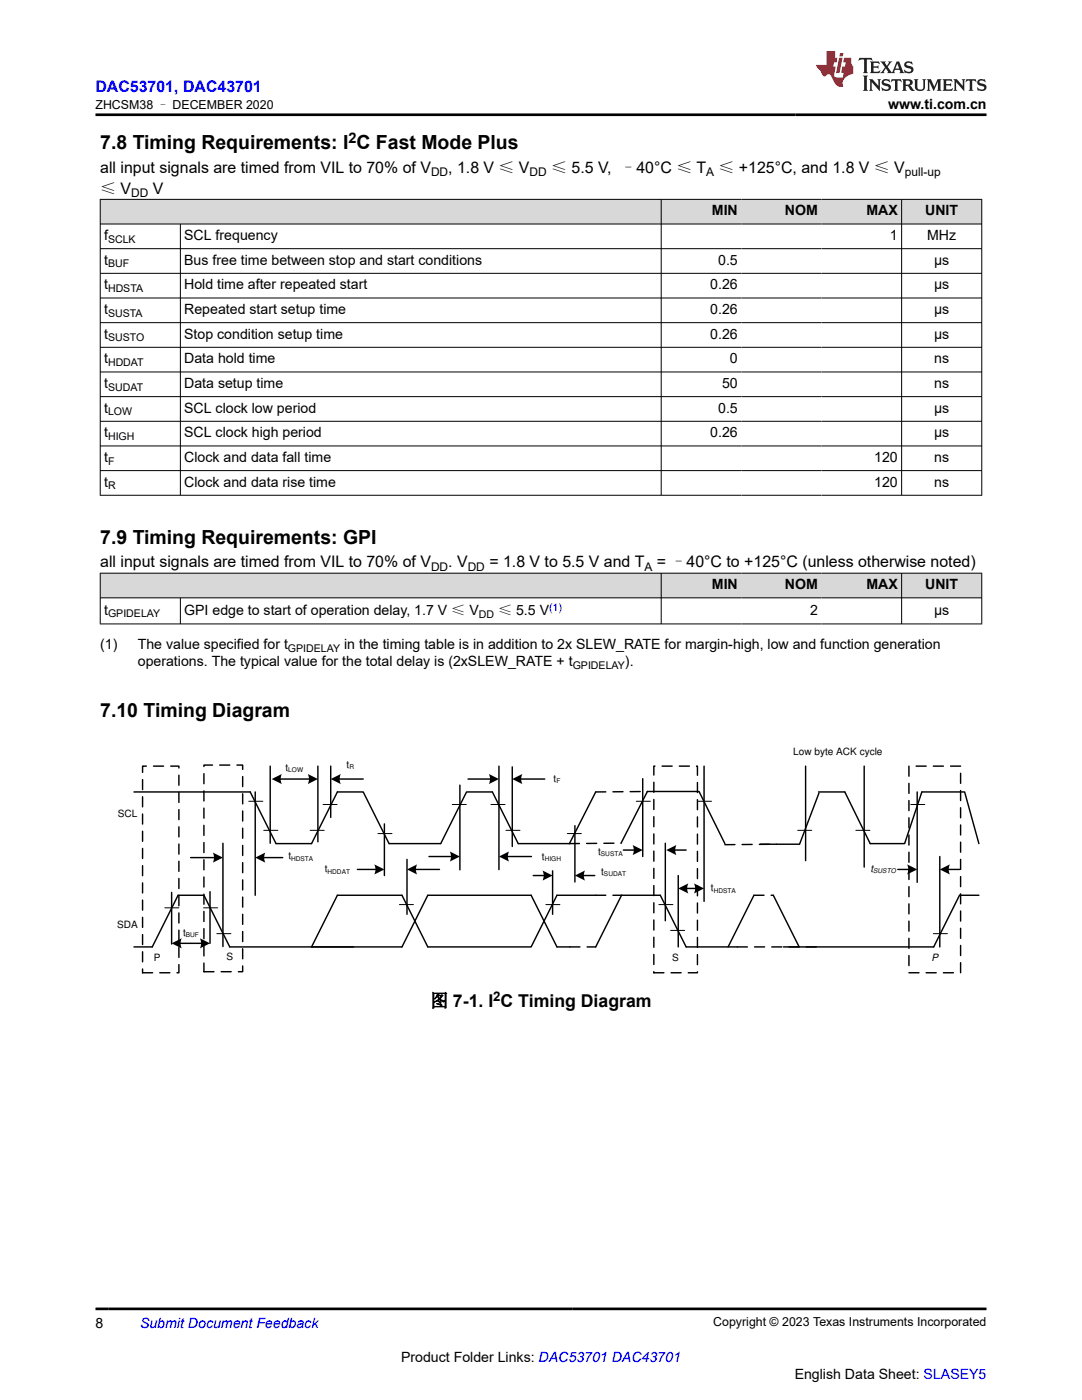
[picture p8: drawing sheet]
<svg xmlns="http://www.w3.org/2000/svg" width="216mm" height="279mm" viewBox="0 0 216 279" stroke-linecap="round" stroke-linejoin="round" font-family="sans-serif">
<g fill="#d8d8d8">
<path d="M20 39.8h175.9v4.9h-175.9z" fill-rule="evenodd"/>
<path d="M20.1 39.8h111.8v4.8h-111.8z" fill-rule="evenodd"/>
<path d="M132 39.8h15.9v4.8h-15.9z" fill-rule="evenodd"/>
<path d="M147.9 39.8h16v4.8h-16z" fill-rule="evenodd"/>
<path d="M163.9 39.8h15.9v4.8h-15.9z" fill-rule="evenodd"/>
<path d="M180 39.8h15.8v4.8h-15.8z" fill-rule="evenodd"/>
</g>
<g fill="none" stroke="#000" stroke-width=".2">
<path d="M19.9 39.8h176.1M20 39.7v59.2M131.9 39.7v59.2M179.9 39.7v59.2M195.9 39.7v59.2M19.9 44.7h176.1M19.9 49.6h176.1M19.9 54.6h176.1M19.9 59.5h176.1M36 44.7v54.2M19.9 64.4h176.1M19.9 69.3h176.1"/>
<path d="M19.9 74.2h176.1M19.9 79.2h176.1M19.9 84.1h176.1M19.9 89h176.1M19.9 93.9h176.1M19.9 98.8h176.1"/>
</g>
<g fill="#d8d8d8">
<path d="M20 114.4h175.9v4.9h-175.9z" fill-rule="evenodd"/>
<path d="M20.1 114.5h111.8v4.8h-111.8z" fill-rule="evenodd"/>
<path d="M132 114.5h15.9v4.8h-15.9z" fill-rule="evenodd"/>
<path d="M147.9 114.5h16v4.8h-16z" fill-rule="evenodd"/>
<path d="M163.9 114.5h15.9v4.8h-15.9z" fill-rule="evenodd"/>
<path d="M180 114.5h15.8v4.8h-15.8z" fill-rule="evenodd"/>
</g>
<g fill="none" stroke="#000" stroke-width=".2">
<path d="M19.9 114.4h176.1M19.9 119.3h176.1M20 114.3v10.3M36 119.3v5.3M131.9 114.3v10.3M179.9 114.3v10.3M195.9 114.3v10.3M19.9 124.5h176.1M49.6 159.9h2.8M127 159.9h2.8M139.2 159.9h2.8M52.6 165.7h2.8"/>
<path d="M61.9 165.7h2.8M64.5 160.6h2.8M75.4 166.4h2.8M90.2 160.6h2.8M98 160.6h2.8M101 165.7h2.8M113.2 166.4h2.8M159.2 165.7h2.8M170.8 165.7h2.8M181.7 160.6h2.8M32.9 181.2h2.8M40.6 181.2h2.8"/>
<path d="M43.3 186.3h2.8M79.7 180.5h2.8M108.9 180.5h2.8M131.5 180.5h2.8M133.8 185.7h2.8M186.2 186.3h2.8"/>
</g>
<g fill="none" stroke="#000" stroke-width=".29">
<path d="M26.7 158.1h23.2l5.2 10.3h7.1l5.1-10.3h5.2l5.1 10.3h10.3l5.2-10.3h5.1l5.2 10.3h10.2l5.3-10.3M50.9 158.1v20.6M53.9 152.9v15.4M55.7 155.5h6.2M63.4 152.9v15.1M66 152.9v10.2M67.5 155.5h5M91.8 156.7v16.9M93.4 155.5h4.6M99.6 152.9v20.7M102.2 153v15.9M103.7 155.5h5"/>
<path d="M128.2 155.4v15.5M140.5 152.9v27M160.7 152.9v18.9M163.3 158.1h5.3l5 10.3h6.9l3.4-10.3h8.6l2.8 10.3M163.4 158.3l-3.9 10.2h-7.8M172.4 152.9v20.1M183 158.1v18M34.2 178.1v10.3M38 171.2h5M41.9 178v10.3M44.5 168.3v20.6M52.5 171.2h3.9"/>
<path d="M71.3 173.5h3.9M76.7 164.4v10.3M81.2 171.5v11M82.7 173.5h5M85.6 170.9h4.6M101.1 170.9h4.9M106.4 174.7h2.3M110.3 173.8v8.7M114.7 164.8v11.2M116.2 174.7h2.5M118.9 178.7h-7.8l-5.1 10.3h-20.6l-5.2-10.3h-12.9l-5.1 10.3M123.9 168.3l5.3-10.3h10.3l5.1 10.4"/>
<path d="M124.4 169.6h2.3M132.8 168.3v15.5M134.5 169.6h2.4M135.3 174.7v14.3M136.9 177.3h2.1M150.4 178.7l-5.1 10.3M154.3 178.7l5.2 10.3M179.1 173.5h2.4M187.5 170.9v18.1M189.1 173.5h2.4M195.3 178.7h-3.8l-5.2 10.3h-30M26.7 189h3.7l5.1-10.3h5.2l5.1 10.3h34.4l5.2-10.3h20.6l5.1 10.3h2.6"/>
<path d="M35.8 188.3h4.6M118.9 189l5.1-10.3h7.8l5.1 10.3h10.2"/>
</g>
<path d="M28.4 152.9h7.3v41.2h-7.3zM40.7 152.7h7.7v41.2h-7.7zM118.9 158.1l10.3-.1M130.5 152.9h8.7v41.2h-8.7zM181.4 152.9h10.3v41.2h-10.3zM113.6 168.4l10.3-.1M118.9 178.7h5.1M144.6 168.6l10.3-.1M150.4 178.7h3.9M113.7 189h5.2M147.1 189h15.9" fill="none" stroke="#000" stroke-width=".29" stroke-dasharray="2 1.4"/>
<g fill="#000">
<path d="M54.2 155.5l2-1a2.25 2.25 0 0 0 0 2z" fill-rule="evenodd"/>
<path d="M61.4 154.5l2 1-2 1a2.25 2.25 0 0 0 0-2z" fill-rule="evenodd"/>
<path d="M66 155.5l2-1a2.27 2.27 0 0 0 0 2z" fill-rule="evenodd"/>
<path d="M97.5 154.5l2.1 1-2.1 1a2.25 2.25 0 0 0 0-2z" fill-rule="evenodd"/>
<path d="M102.2 155.5l2-1a2.25 2.25 0 0 0 0 2z" fill-rule="evenodd"/>
<path d="M42.5 170.1l2 1.1-2 1a2.25 2.25 0 0 0 0-2.1z" fill-rule="evenodd"/>
<path d="M50.9 171.2l2-1.1a2.25 2.25 0 0 0 0 2.1z" fill-rule="evenodd"/>
<path d="M74.7 172.5l2 1-2 1a2.25 2.25 0 0 0 0-2z" fill-rule="evenodd"/>
<path d="M81.2 173.5l2-1a2.25 2.25 0 0 0 0 2z" fill-rule="evenodd"/>
<path d="M89.8 169.9l2 1-2 1a2.25 2.25 0 0 0 0-2z" fill-rule="evenodd"/>
<path d="M99.6 170.9l2-1a2.25 2.25 0 0 0 0 2z" fill-rule="evenodd"/>
<path d="M108.2 173.7l2.1 1-2.1 1a2.25 2.25 0 0 0 0-2z" fill-rule="evenodd"/>
<path d="M114.7 174.7l2-1a2.25 2.25 0 0 0 0 2z" fill-rule="evenodd"/>
<path d="M126.2 168.6l2 1-2 1.1a2.25 2.25 0 0 0 0-2.1z" fill-rule="evenodd"/>
<path d="M133 169.6l2-1a2.25 2.25 0 0 0 0 2.1z" fill-rule="evenodd"/>
<path d="M135.3 177.3l2-1a2.25 2.25 0 0 0 0 2z" fill-rule="evenodd"/>
<path d="M138.5 176.3l2 1-2 1a2.25 2.25 0 0 0 0-2z" fill-rule="evenodd"/>
<path d="M181 172.5l2 1-2 1a2.25 2.25 0 0 0 0-2z" fill-rule="evenodd"/>
<path d="M187.5 173.5l2-1a2.25 2.25 0 0 0 0 2z" fill-rule="evenodd"/>
<path d="M34.2 188.3l2.1-1a2.25 2.25 0 0 0 0 2z" fill-rule="evenodd"/>
<path d="M39.9 187.3l2 1-2 1a2.25 2.25 0 0 0 0-2z" fill-rule="evenodd"/>
</g>
<path d="M171.5 11.6l-.2 .5 .5-.2h.6v.1v2.2l-.2 .4h1l-.2-.4v-2.2v-.1h.5l.5 .2-.1-.5zM173.6 12.3l.2 .4v1.5l-.2 .4h1.9l.1-.6a1.08 1.08 0 0 1-1.3 .2v-.7h.6l.4 .2v-.7l-.4 .2h-.6v-.5l.2-.2a1 1 0 0 1 1 .3l-.1-.5zM175.7 12.3l.9 1.1-1 1.2h.9l-.2-.2 .5-.8 .4 .8-.2 .2h1.6l-.2-.2 .2-.5h.9l.1 .5-.1 .2h.9l-.2-.3-.8-2h-.5l-.9 2.2-.9-1.1 .9-1.1h-.8l.2 .2-.4 .6-.4-.6 .2-.2zM179 12.7l.4 1h-.7zM180.7 12.4a.65 .65 0 0 0-.2 .7 .65 .65 0 0 0 .6 .5l.6 .1 .1 .3a.79 .79 0 0 1-.7 .4 .79 .79 0 0 1-.7-.5l.1 .7 .2-.1a.93 .93 0 0 0 1.1 .1 .93 .93 0 0 0 .4-1 1.46 1.46 0 0 0-1.2-.6l-.1-.3a1.09 1.09 0 0 1 1.2 .2l-.2-.6-.1 .1-.5-.2zM172.2 15.1l.2 .4v2.2l-.2 .4h1l-.2-.4v-2.2l.2-.4zM173.4 15.8l.2 .4v1.5l-.2 .4h.8l-.3-.4 .1-1.3 1.6 1.8v-2l.2-.4h-.7l.1 .2 .1 1.1-1.2-1.3zM176.2 15.9a.65 .65 0 0 0-.2 .8 .65 .65 0 0 0 .6 .4l.6 .2 .1 .2a.79 .79 0 0 1-.7 .4 .79 .79 0 0 1-.7-.5l.1 .7 .2-.1a.93 .93 0 0 0 1.1 .1 .93 .93 0 0 0 .4-.9 1.46 1.46 0 0 0-1.2-.6l-.1-.4a1.09 1.09 0 0 1 1.2 .2l-.1-.6-.2 .1-.5-.1zM177.9 15.8l-.1 .6a.63 .63 0 0 1 .8-.3v1.6l-.3 .4h1l-.2-.4v-1.6a.66 .66 0 0 1 .8 .3l-.1-.6zM180 15.8l.2 .4v1.5l-.2 .4h1l-.2-.2-.1-.7h.5l.1 .2a.79 .79 0 0 0 1.2 .6l-1-.9a.61 .61 0 0 0 .6-.6 .61 .61 0 0 0-.5-.7zM180.8 16.1h.1a.47 .47 0 0 1 .5 .1 .47 .47 0 0 1 .1 .5l-.1 .1-.7 .1zM182.3 15.8l.2 .2a2.27 2.27 0 0 0 .4 2 1.04 1.04 0 0 0 1.7-.7v-1.3l.2-.2h-.8l.2 .4v1.1a.6 .6 0 0 1-.6 .6 .6 .6 0 0 1-.6-.6v-1.1l.3-.4zM184.9 15.8l.2 .4v1.5l-.2 .4h.8l-.3-.4v-1.4l.9 1.9 .9-1.9v1.4l-.3 .4h1l-.2-.4v-1.5l.2-.4h-.8l-.7 1.5-.6-1.5zM188.1 15.8l.2 .4v1.5l-.2 .4h1.9l.1-.6a1.09 1.09 0 0 1-1.3 .2v-.7h.6l.4 .2v-.6l-.4 .2h-.6v-.6l.2-.1a1.01 1.01 0 0 1 1 .3l-.1-.6zM190.2 15.8l.3 .4v1.5l-.3 .4h.8l-.2-.4v-1.3l1.6 1.8v-2l.2-.4h-.7l.2 .2v1.1l-1.2-1.3zM192.8 15.8l-.1 .6a.63 .63 0 0 1 .8-.3v1.6l-.3 .4h1l-.2-.4v-1.6a.66 .66 0 0 1 .8 .3l-.1-.6zM195.2 15.9a.65 .65 0 0 0-.2 .8 .65 .65 0 0 0 .6 .4l.6 .2 .2 .2a.79 .79 0 0 1-.7 .4 .79 .79 0 0 1-.7-.5l.1 .7 .2-.1a.93 .93 0 0 0 1 .1 .93 .93 0 0 0 .5-.9 1.46 1.46 0 0 0-1.3-.6v-.4a1.09 1.09 0 0 1 1.2 .2l-.2-.6-.2 .1-.5-.1z" fill="#231f20"/>
<path d="M164.9 10.2v2.8h-2l.1 .3 .8 1a.95 .95 0 0 0 1 .9 .59 .59 0 0 1 .5-.4 .59 .59 0 0 1 .5 .4l.4 .7a1.59 1.59 0 0 0 2.1 1.4 1.61 1.61 0 0 1 1-2.3l1-.3-.1-1.5a1.59 1.59 0 0 1-.3-1.7h-1.5l-.2 .9h.6l-.2 .9h-.5l-.2 1v.2l.4 .1-.1 .9h-.7a.73 .73 0 0 1-1-.7l.3-1.5h-.5l.1-.9h.5l.2-.9h-.5v-1.3zM167.4 11.5l-.6 3.1h.7l.6-3.1zM167.6 10.6l-.1 .6h.7l.1-.6z" fill="#ed1c24"/>
<path d="M19 22.9h177.8M19 261.2h177.8" fill="none" stroke="#000" stroke-width=".53"/>
<g font-size="3.9">
<text x="20" y="29.8">7.8 Timing Requirements: I C Fast Mode Plus</text>
<text x="20" y="108.5">7.9 Timing Requirements: GPI</text>
<text x="20" y="143.1">7.10 Timing Diagram</text>
</g>
<text font-size="3.5" x="85.9" y="200.9">图 7-1. I C Timing Diagram</text>
<text font-size="3.2" fill="#00f" x="19" y="18.3">DAC53701, DAC43701</text>
<g font-size="3.2">
<text x="20" y="34.5">all input signals are timed from VIL to 70% of V</text>
<text x="89.4" y="34.5">, 1.8 V ≤ V</text>
<text x="110" y="34.5">≤ 5.5 V, –40°C ≤ T</text>
<text x="143.4" y="34.5">≤ +125°C, and 1.8 V ≤ V</text>
<text x="20" y="38.6">≤ V</text>
<text x="30.5" y="38.6">V</text>
<text x="20" y="113.2">all input signals are timed from VIL to 70% of V</text>
<text x="89.4" y="113.2">. V</text>
<text x="97.6" y="113.2">= 1.8 V to 5.5 V and T</text>
<text x="131.1" y="113.2">= –40°C to +125°C (unless otherwise noted)</text>
</g>
<text font-size="2.9" x="69.5" y="28.5">2</text>
<g font-size="2.8">
<text x="177.2" y="21.7">www.ti.com.cn</text>
<text x="20.8" y="47.9">f</text>
<text x="36.8" y="47.9">SCL frequency</text>
<text x="142" y="43">MIN</text>
<text x="156.6" y="43">NOM</text>
<text x="172.9" y="43">MAX</text>
<text x="177.6" y="47.9">1</text>
<text x="184.6" y="43">UNIT</text>
<text x="185" y="47.9">MHz</text>
<text x="20.8" y="52.8">t</text>
<text x="36.8" y="52.8">Bus free time between stop and start conditions</text>
<text x="143.3" y="52.8">0.5</text>
<text x="186.4" y="52.8">µs</text>
<text x="20.8" y="57.7">t</text>
<text x="36.8" y="57.7">Hold time after repeated start</text>
<text x="141.7" y="57.7">0.26</text>
<text x="186.4" y="57.7">µs</text>
<text x="20.8" y="62.7">t</text>
<text x="36.8" y="62.7">Repeated start setup time</text>
<text x="141.7" y="62.7">0.26</text>
<text x="186.4" y="62.7">µs</text>
<text x="20.8" y="67.6">t</text>
<text x="36.8" y="67.6">Stop condition setup time</text>
<text x="141.7" y="67.6">0.26</text>
<text x="186.4" y="67.6">µs</text>
<text x="20.8" y="72.5">t</text>
<text x="20.8" y="77.4">t</text>
<text x="36.8" y="72.5">Data hold time</text>
<text x="36.8" y="77.4">Data setup time</text>
<text x="144.1" y="77.4">50</text>
<text x="145.7" y="72.5">0</text>
<text x="186.4" y="72.5">ns</text>
<text x="186.4" y="77.4">ns</text>
<text x="20.8" y="82.3">t</text>
<text x="36.8" y="82.3">SCL clock low period</text>
<text x="143.3" y="82.3">0.5</text>
<text x="186.4" y="82.3">µs</text>
<text x="20.8" y="87.3">t</text>
<text x="36.8" y="87.3">SCL clock high period</text>
<text x="141.7" y="87.3">0.26</text>
<text x="186.4" y="87.3">µs</text>
<text x="20.8" y="92.2">t</text>
<text x="36.8" y="92.2">Clock and data fall time</text>
<text x="174.4" y="92.2">120</text>
<text x="186.4" y="92.2">ns</text>
<text x="20.8" y="97.1">t</text>
<text x="36.8" y="97.1">Clock and data rise time</text>
<text x="174.4" y="97.1">120</text>
<text x="186.4" y="97.1">ns</text>
<text x="142" y="117.6">MIN</text>
<text x="156.6" y="117.6">NOM</text>
<text x="172.9" y="117.6">MAX</text>
<text x="184.6" y="117.6">UNIT</text>
<text x="20.8" y="122.6">t</text>
<text x="36.8" y="122.8">GPI edge to start of operation delay, 1.7 V ≤ V</text>
<text x="99.4" y="122.8">≤ 5.5 V</text>
<text x="161.6" y="122.6">2</text>
<text x="186.4" y="122.6">µs</text>
<text x="20" y="129.6">(1)</text>
<text x="27.5" y="129.6">The value specified for t</text>
<text x="68.7" y="129.6">in the timing table is in addition to 2x SLEW_RATE for margin-high, low and function generation</text>
<text x="27.5" y="133">operations. The typical value for the total delay is (2xSLEW_RATE + t</text>
<text x="124.7" y="133">).</text>
<text x="19" y="265">8</text>
<text x="80" y="271.9">Product Folder Links: DAC53701 DAC43701</text>
<text x="158.6" y="275.3">English Data Sheet: SLASEY5</text>
</g>
<text font-size="2.8" fill="#00f" x="27.9" y="265">Submit Document Feedback</text>
<text font-size="2.6" x="98.4" y="199.7">2</text>
<g font-size="2.5">
<text x="19.1" y="21.8">ZHCSM38 – DECEMBER 2020</text>
<text x="142.3" y="264.7">Copyright © 2023 Texas Instruments Incorporated</text>
</g>
<g font-size="2.4">
<text x="86" y="35.1">DD</text>
<text x="105.7" y="35.1">DD</text>
<text x="140.9" y="35.1">A</text>
<text x="180.6" y="35.1">pull-up</text>
<text x="26.2" y="39.3">DD</text>
<text x="86" y="113.9">DD</text>
<text x="93.3" y="113.9">DD</text>
<text x="128.6" y="113.9">A</text>
</g>
<g font-size="2.1">
<text x="21.6" y="48.5">SCLK</text>
<text x="21.6" y="53.4">BUF</text>
<text x="21.6" y="58.3">HDSTA</text>
<text x="21.6" y="63.2">SUSTA</text>
<text x="21.6" y="68.1">SUSTO</text>
<text x="21.6" y="73.1">HDDAT</text>
<text x="21.6" y="78">SUDAT</text>
<text x="21.6" y="82.9">LOW</text>
<text x="21.6" y="87.8">HIGH</text>
<text x="21.6" y="92.8">F</text>
<text x="21.6" y="97.7">R</text>
<text x="21.6" y="123.2">GPIDELAY</text>
<text x="95.5" y="123.4">DD</text>
<text x="57.5" y="130.2">GPIDELAY</text>
<text x="114.3" y="133.5">GPIDELAY</text>
</g>
<text font-size="2.1" fill="#00f" x="109.6" y="121.8">(1)</text>
<g font-size="2">
<text x="57" y="153.8">t</text>
<text x="69.1" y="153.2">t</text>
<text x="158.3" y="150.6">Low byte ACK cycle</text>
<text x="110.5" y="156.1">t</text>
<text x="23.5" y="163.1">SCL</text>
<text x="57.5" y="171.5">t</text>
<text x="108.1" y="171.5">t</text>
<text x="119.4" y="170.5">t</text>
<text x="64.8" y="174.1">t</text>
<text x="120" y="174.6">t</text>
<text x="141.9" y="177.9">t</text>
<text x="173.7" y="174">t</text>
<text x="23.4" y="185.3">SDA</text>
<text x="30.7" y="191.9">P</text>
<text x="36.5" y="186.7">t</text>
<text x="45.2" y="191.7">S</text>
<text x="134.1" y="191.9">S</text>
<text x="185.9" y="191.9">P</text>
</g>
<g font-size="1.3">
<text x="57.5" y="154.1">LOW</text>
<text x="69.7" y="153.5">R</text>
<text x="111" y="156.4">F</text>
<text x="58.1" y="171.7">HDSTA</text>
<text x="108.7" y="171.8">HIGH</text>
<text x="119.9" y="170.8">SUSTA</text>
<text x="65.4" y="174.4">HDDAT</text>
<text x="120.5" y="174.9">SUDAT</text>
<text x="142.4" y="178.2">HDSTA</text>
<text x="174.2" y="174.3">SUSTO</text>
<text x="37.1" y="187">BUF</text>
</g>
</svg>
